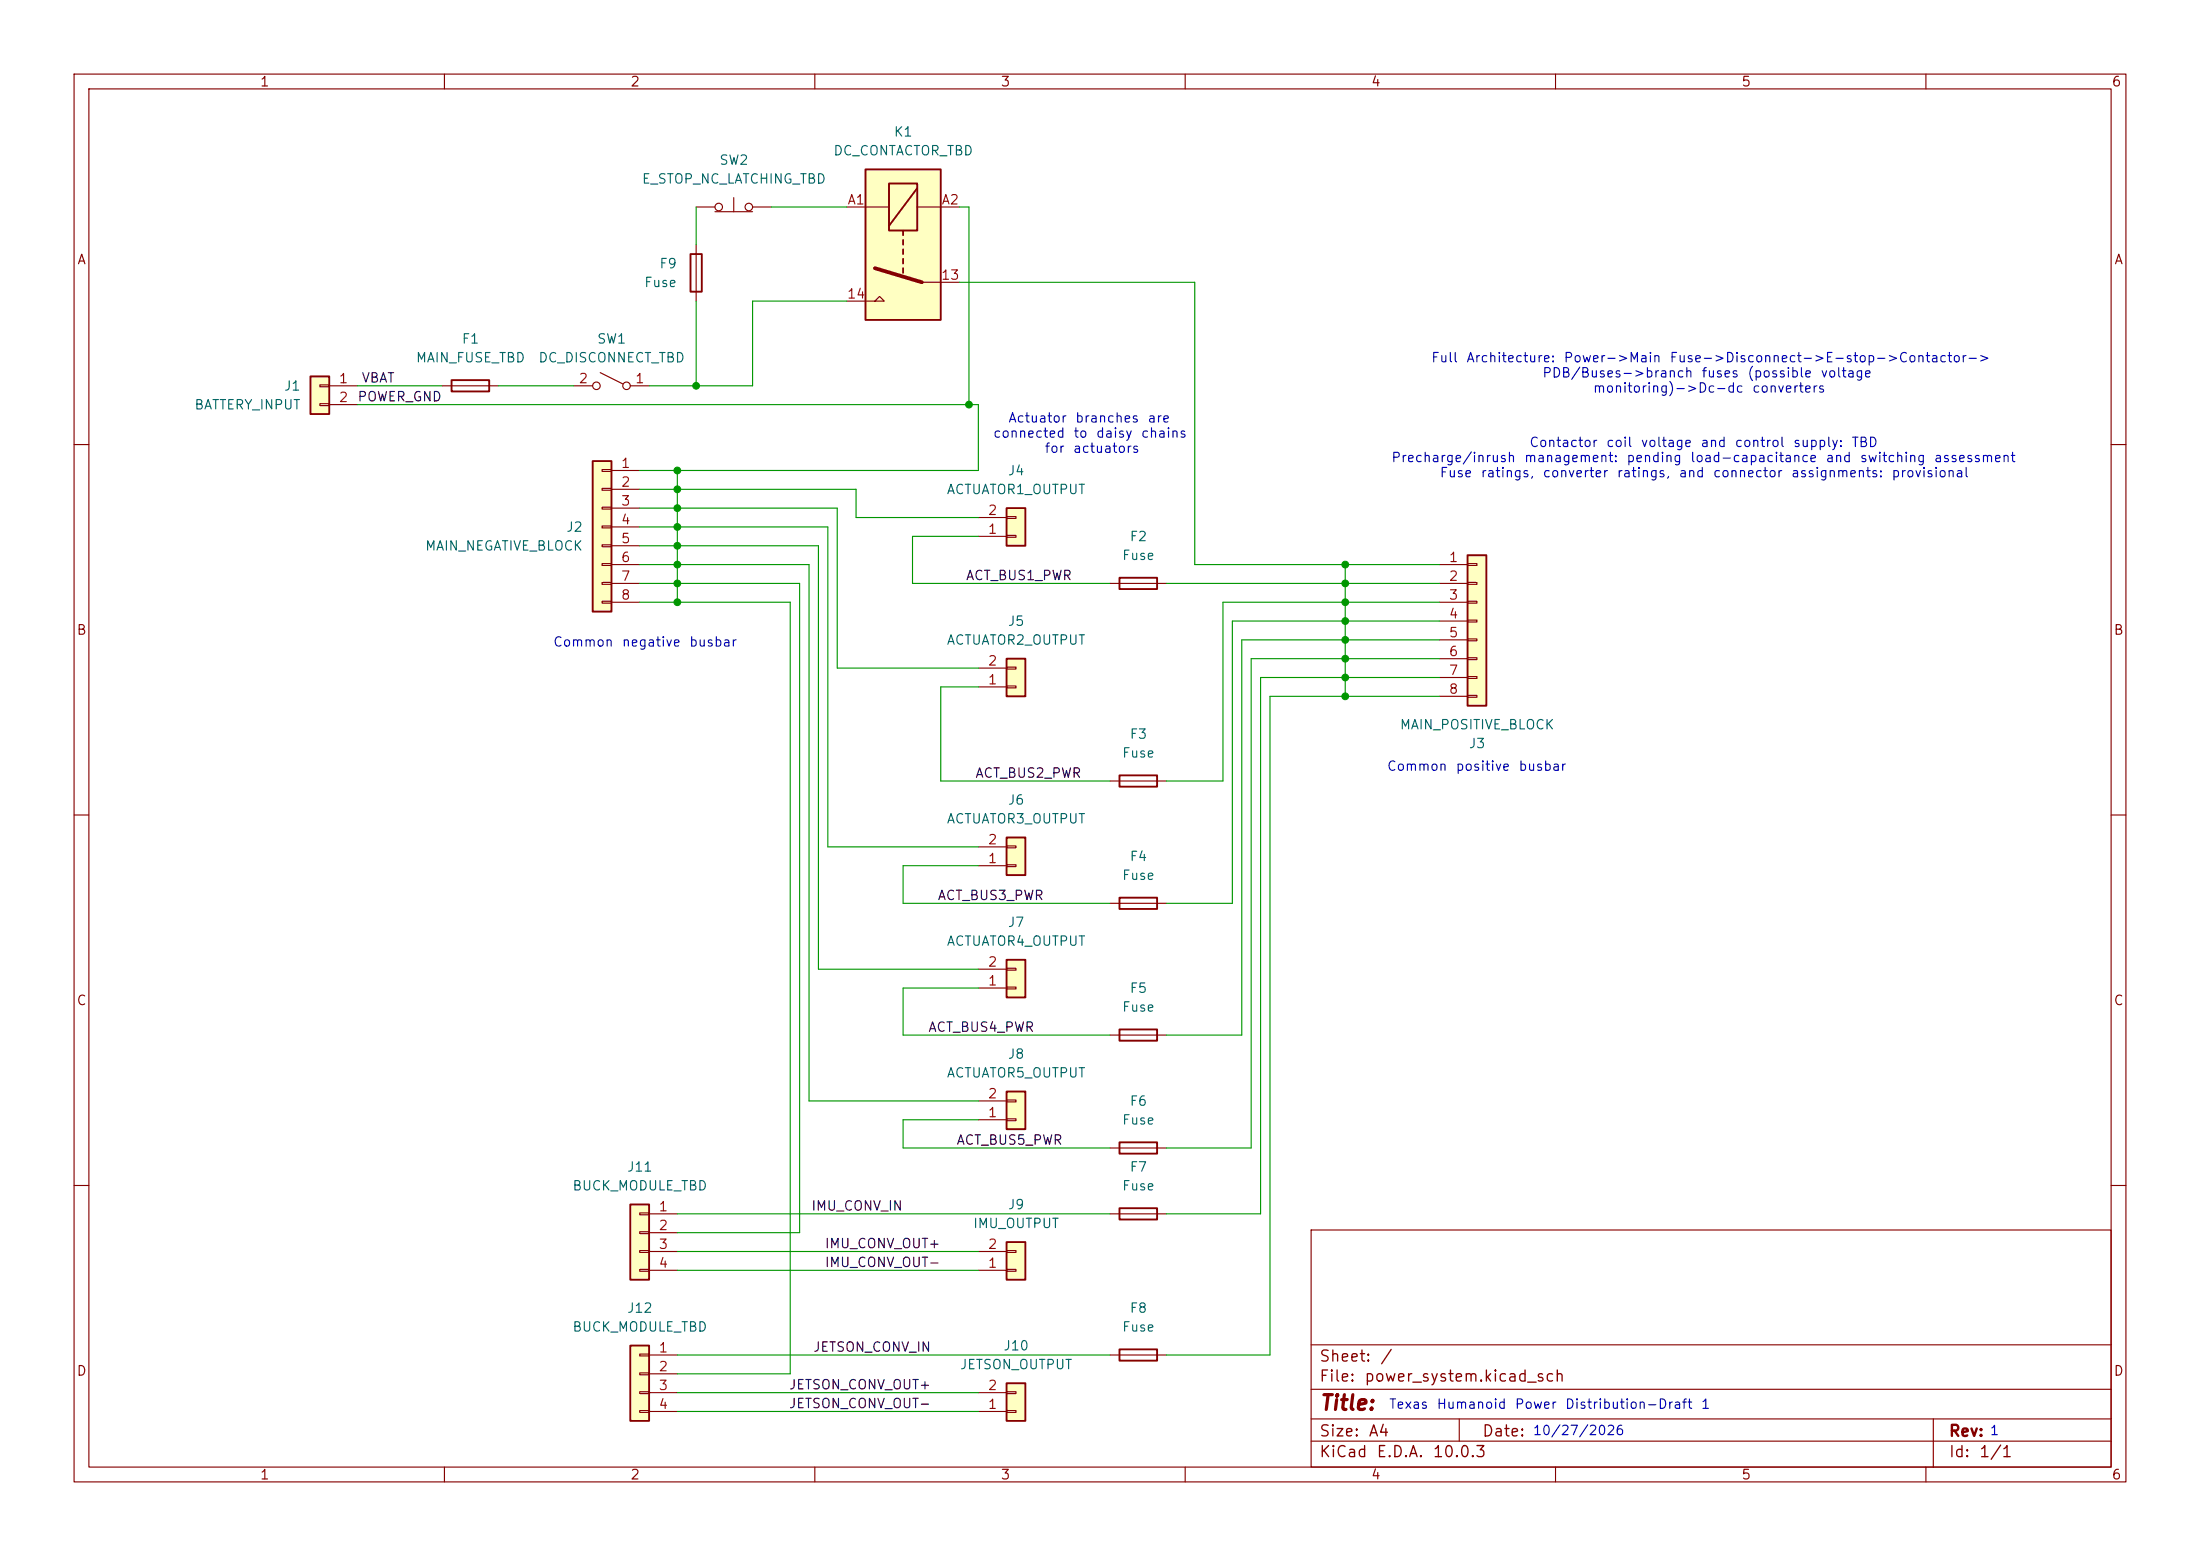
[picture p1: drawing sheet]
<svg xmlns="http://www.w3.org/2000/svg" width="297mm" height="210mm" viewBox="0 0 297 210" stroke-linecap="round" stroke-linejoin="round" font-family="sans-serif">
<g fill="none" stroke="#840000" stroke-width=".15">
<path d="M10 10h277v190h-277zM12 12h273v186h-273zM60 10v2M110 10v2M160 10v2M210 10v2M260 10v2M59.7 52.1h7.6M10 60h2M149.9 78.7h7.6M285 60h2M10 110h2"/>
<path d="M285 110h2M149.9 154.9h7.6M10 160h2M177 166h108v32h-108zM285 160h2M60 198v2M110 198v2M160 198v2M177 194.5h108M177 191.5h108M177 187.5h108M177 181.5h108"/>
<path d="M197 191.5v3M210 198v2M260 198v2M261 191.5v6.5"/>
</g>
<path d="M61 51.3h5v1.5h-5zM151.1 78h5.1v1.5h-5.1zM151.1 154.2h5.1v1.5h-5.1z" fill="none" stroke="#840000" stroke-width=".25"/>
<path d="M135.9 88.9h2.5v5.1h-2.5z" fill="#ffffc2"/>
<path d="M135.9 88.9h2.5v5.1h-2.5z" fill="none" stroke="#840000" stroke-width=".25"/>
<g fill="none" stroke="#840000" stroke-width=".15">
<path d="M77.5 52.1h2.5M81 50.3l3.1 1.5M85.1 52.1h2.5M132.1 92.7h3.8M132.1 90.2h3.8M135.9 92.6h1.3v.2h-1.3zM135.9 90h1.3v.3h-1.3z"/>
<circle cx="80.5" cy="52.1" r=".51"/>
<circle cx="84.6" cy="52.1" r=".51"/>
</g>
<path d="M198.1 74.9h2.6v20.4h-2.6z" fill="#ffffc2"/>
<path d="M198.1 74.9h2.6v20.4h-2.6z" fill="none" stroke="#840000" stroke-width=".25"/>
<g fill="none" stroke="#840000" stroke-width=".15">
<path d="M194.3 76.2h3.8M194.3 78.7h3.8M198.1 76.1h1.3v.2h-1.3zM198.1 78.6h1.3v.3h-1.3zM194.3 81.3h3.8M194.3 83.8h3.8M194.3 86.4h3.8M194.3 88.9h3.8M194.3 91.4h3.8M194.3 94h3.8M198.1 81.2h1.3v.2h-1.3zM198.1 83.7h1.3v.2h-1.3z"/>
<path d="M198.1 86.2h1.3v.3h-1.3zM198.1 88.8h1.3v.2h-1.3zM198.1 91.3h1.3v.3h-1.3zM198.1 93.9h1.3v.2h-1.3z"/>
</g>
<path d="M135.9 186.7h2.5v5.1h-2.5z" fill="#ffffc2"/>
<path d="M135.9 186.7h2.5v5.1h-2.5z" fill="none" stroke="#840000" stroke-width=".25"/>
<path d="M132.1 190.5h3.8M132.1 188h3.8M135.9 190.4h1.3v.2h-1.3zM135.9 187.8h1.3v.3h-1.3z" fill="none" stroke="#840000" stroke-width=".15"/>
<path d="M85.1 162.6h2.5v10.1h-2.5z" fill="#ffffc2"/>
<path d="M85.1 162.6h2.5v10.1h-2.5z" fill="none" stroke="#840000" stroke-width=".25"/>
<path d="M86.4 163.7h1.2v.3h-1.2zM86.4 166.2h1.2v.3h-1.2zM86.4 168.8h1.2v.2h-1.2zM86.4 171.3h1.2v.3h-1.2zM87.6 163.8h3.8M87.6 166.4h3.8M87.6 168.9h3.8M87.6 171.5h3.8" fill="none" stroke="#840000" stroke-width=".15"/>
<path d="M116.8 22.9h10.2v20.3h-10.2z" fill="#ffffc2"/>
<g fill="none" stroke="#840000" stroke-width=".15">
<path d="M94 27.9h2.5M94 33v7.6M96.5 28.6h5.1M99.1 26.7v1.9M101.6 27.9h2.5M114.3 27.9h5.7M123.8 27.9h5.7M124.5 38.1h5M114.3 40.6h5.1l-.7-.6-.6 .6M149.9 121.9h7.6"/>
<circle cx="97" cy="27.9" r=".51"/>
<circle cx="101.1" cy="27.9" r=".51"/>
</g>
<path d="M93.2 34.3h1.5v5.1h-1.5zM116.8 22.9h10.2v20.3h-10.2zM120 24.8h3.8v6.3h-3.8zM121.9 31.1v.7M121.9 32.4v.6M121.9 33.7v.6M121.9 34.9v.7M121.9 36.2v.6M123.8 25.4l-3.8 5.1M151.1 121.2h5.1v1.5h-5.1z" fill="none" stroke="#840000" stroke-width=".25"/>
<path d="M118.1 36.2l6.4 1.9" fill="none" stroke="#840000" stroke-width=".51"/>
<path d="M85.1 181.6h2.5v10.2h-2.5z" fill="#ffffc2"/>
<path d="M85.1 181.6h2.5v10.2h-2.5z" fill="none" stroke="#840000" stroke-width=".25"/>
<path d="M86.4 182.8h1.2v.2h-1.2zM86.4 185.3h1.2v.2h-1.2zM86.4 187.8h1.2v.3h-1.2zM86.4 190.4h1.2v.2h-1.2zM87.6 182.9h3.8M87.6 185.4h3.8M87.6 188h3.8M87.6 190.5h3.8" fill="none" stroke="#840000" stroke-width=".15"/>
<path d="M135.9 68.6h2.5v5.1h-2.5z" fill="#ffffc2"/>
<path d="M135.9 68.6h2.5v5.1h-2.5z" fill="none" stroke="#840000" stroke-width=".25"/>
<path d="M132.1 72.4h3.8M132.1 69.9h3.8M135.9 72.3h1.3v.2h-1.3zM135.9 69.7h1.3v.3h-1.3z" fill="none" stroke="#840000" stroke-width=".15"/>
<path d="M135.9 147.3h2.5v5.1h-2.5z" fill="#ffffc2"/>
<path d="M151.1 138.9h5.1v1.6h-5.1zM135.9 147.3h2.5v5.1h-2.5zM151.1 163.1h5.1v1.5h-5.1z" fill="none" stroke="#840000" stroke-width=".25"/>
<path d="M149.9 139.7h7.6M132.1 151.1h3.8M132.1 148.6h3.8M135.9 151h1.3v.3h-1.3zM135.9 148.5h1.3v.2h-1.3zM149.9 163.8h7.6" fill="none" stroke="#840000" stroke-width=".15"/>
<path d="M135.9 167.6h2.5v5.1h-2.5z" fill="#ffffc2"/>
<path d="M151.1 104.6h5.1v1.6h-5.1zM135.9 167.6h2.5v5.1h-2.5zM151.1 182.1h5.1v1.5h-5.1z" fill="none" stroke="#840000" stroke-width=".25"/>
<path d="M149.9 105.4h7.6M132.1 171.5h3.8M132.1 168.9h3.8M135.9 171.3h1.3v.3h-1.3zM135.9 168.8h1.3v.2h-1.3zM149.9 182.9h7.6" fill="none" stroke="#840000" stroke-width=".15"/>
<path d="M135.9 113h2.5v5.1h-2.5z" fill="#ffffc2"/>
<path d="M135.9 113h2.5v5.1h-2.5z" fill="none" stroke="#840000" stroke-width=".25"/>
<path d="M132.1 116.8h3.8M132.1 114.3h3.8M135.9 116.7h1.3v.3h-1.3zM135.9 114.2h1.3v.2h-1.3z" fill="none" stroke="#840000" stroke-width=".15"/>
<path d="M135.9 129.5h2.5v5.1h-2.5z" fill="#ffffc2"/>
<path d="M135.9 129.5h2.5v5.1h-2.5z" fill="none" stroke="#840000" stroke-width=".25"/>
<path d="M132.1 133.4h3.8M132.1 130.8h3.8M135.9 133.2h1.3v.3h-1.3zM135.9 130.7h1.3v.2h-1.3z" fill="none" stroke="#840000" stroke-width=".15"/>
<path d="M41.9 50.8h2.5v5.1h-2.5z" fill="#ffffc2"/>
<path d="M41.9 50.8h2.5v5.1h-2.5z" fill="none" stroke="#840000" stroke-width=".25"/>
<path d="M43.2 51.9h1.2v.3h-1.2zM43.2 54.5h1.2v.2h-1.2zM44.4 52.1h3.9M44.4 54.6h3.9" fill="none" stroke="#840000" stroke-width=".15"/>
<path d="M80 62.2h2.5v20.4h-2.5z" fill="#ffffc2"/>
<path d="M80 62.2h2.5v20.4h-2.5z" fill="none" stroke="#840000" stroke-width=".25"/>
<g fill="none" stroke="#840000" stroke-width=".15">
<path d="M81.3 63.4h1.2v.2h-1.2zM81.3 65.9h1.2v.3h-1.2zM81.3 68.5h1.2v.2h-1.2zM81.3 71h1.2v.2h-1.2zM81.3 73.5h1.2v.3h-1.2zM81.3 76.1h1.2v.2h-1.2zM81.3 78.6h1.2v.3h-1.2zM82.5 63.5h3.9M82.5 66h3.9M82.5 68.6h3.9M82.5 71.1h3.9M82.5 73.7h3.9"/>
<path d="M82.5 76.2h3.9M82.5 78.7h3.9M81.3 81.2h1.2v.2h-1.2zM82.5 81.3h3.9"/>
</g>
<g fill="none" stroke="#009600" stroke-width=".15">
<path d="M94 27.9v5.1M104.1 27.9h10.2M129.5 38.1h31.8v38.1h33M129.5 27.9h1.3v26.7M48.3 54.6h83.8v8.9h-45.7M48.3 52.1h11.4M67.3 52.1h10.2M94 40.6v11.5M114.3 40.6h-12.7v11.5h-14M86.4 76.2h22.8v72.4h22.9M86.4 66h29.2v3.9h16.5M86.4 68.6h26.6v21.6h19.1"/>
<path d="M86.4 71.1h25.4v43.2h20.3M86.4 73.7h24.1v57.1h21.6M86.4 78.7h21.5v87.7h-16.5M91.4 63.5v17.8M132.1 72.4h-8.9v6.3h26.7M157.5 78.7h36.8M181.6 76.2v17.8M86.4 81.3h20.3v104.1h-15.3M132.1 92.7h-5.1v12.7h22.9M194.3 86.4h-26.7v53.3h-10.1M194.3 81.3h-29.2v24.1h-7.6M194.3 83.8h-27.9v38.1h-8.9"/>
<path d="M194.3 91.4h-24.1v72.4h-12.7M194.3 94h-22.9v88.9h-13.9M194.3 88.9h-25.4v66h-11.4M132.1 116.8h-10.2v5.1h28M132.1 133.4h-10.2v6.3h28M132.1 151.1h-10.2v3.8h28M91.4 163.8h58.5M91.4 168.9h40.7M91.4 171.5h40.7M91.4 182.9h58.5M91.4 190.5h40.7M91.4 188h40.7"/>
</g>
<g fill="#009600" stroke="#009600" stroke-width=".14">
<circle cx="181.6" cy="94" r=".46"/>
<circle cx="181.6" cy="78.7" r=".46"/>
<circle cx="181.6" cy="81.3" r=".46"/>
<circle cx="181.6" cy="76.2" r=".46"/>
<circle cx="181.6" cy="83.8" r=".46"/>
<circle cx="181.6" cy="86.4" r=".46"/>
<circle cx="181.6" cy="88.9" r=".46"/>
<circle cx="181.6" cy="91.4" r=".46"/>
<circle cx="130.8" cy="54.6" r=".46"/>
<circle cx="91.4" cy="68.6" r=".46"/>
<circle cx="91.4" cy="81.3" r=".46"/>
<circle cx="91.4" cy="71.1" r=".46"/>
<circle cx="91.4" cy="73.7" r=".46"/>
<circle cx="91.4" cy="66" r=".46"/>
<circle cx="91.4" cy="63.5" r=".46"/>
<circle cx="94" cy="52.1" r=".46"/>
<circle cx="91.4" cy="76.2" r=".46"/>
<circle cx="91.4" cy="78.7" r=".46"/>
</g>
<text font-size="2" fill="#840000" x="178" y="190.8">Title:</text>
<g font-size="1.5" fill="#840000">
<text x="178" y="184.2">Sheet:</text>
<text x="186.2" y="184.2">/</text>
<text x="178" y="186.9">File:</text>
<text x="184.1" y="186.9">power_system.kicad_sch</text>
<text x="178" y="197.1">KiCad</text>
<text x="178" y="194.3">Size:</text>
<text x="184.7" y="194.3">A4</text>
<text x="185.7" y="197.1">E.D.A.</text>
<text x="193.3" y="197.1">10.0.3</text>
<text x="200" y="194.3">Date:</text>
<text x="263" y="194.3">Rev:</text>
<text x="263" y="197.1">Id:</text>
<text x="267.1" y="197.1">1/1</text>
</g>
<g font-size="1.3" fill="#840000">
<text x="35" y="12">1</text>
<text x="85" y="12">2</text>
<text x="135" y="12">3</text>
<text x="185" y="12">4</text>
<text x="235" y="12">5</text>
<text x="285" y="12">6</text>
<text x="10.3" y="36">A</text>
<text x="285.3" y="36">A</text>
<text x="10.3" y="86">B</text>
<text x="285.3" y="86">B</text>
<text x="10.3" y="136">C</text>
<text x="285.3" y="136">C</text>
<text x="10.3" y="186">D</text>
<text x="285.3" y="186">D</text>
<text x="35" y="200">1</text>
<text x="85" y="200">2</text>
<text x="135" y="200">3</text>
<text x="185" y="200">4</text>
<text x="235" y="200">5</text>
<text x="285" y="200">6</text>
</g>
<g font-size="1.3" fill="#006464">
<text x="97" y="22.6">SW2</text>
<text x="112.4" y="21.3">DC_CONTACTOR_TBD</text>
<text x="120.6" y="18.8">K1</text>
<text x="86.6" y="25.1">E_STOP_NC_LATCHING_TBD</text>
<text x="86.9" y="39.1">Fuse</text>
<text x="88.9" y="36.5">F9</text>
<text x="62.2" y="46.7">F1</text>
<text x="80.5" y="46.7">SW1</text>
<text x="38.2" y="53">J1</text>
<text x="56.1" y="49.2">MAIN_FUSE_TBD</text>
<text x="72.6" y="49.2">DC_DISCONNECT_TBD</text>
<text x="26.2" y="55.6">BATTERY_INPUT</text>
<text x="136" y="64.5">J4</text>
<text x="127.7" y="67">ACTUATOR1_OUTPUT</text>
<text x="57.3" y="74.6">MAIN_NEGATIVE_BLOCK</text>
<text x="76.3" y="72.1">J2</text>
<text x="151.4" y="75.9">Fuse</text>
<text x="152.4" y="73.4">F2</text>
<text x="127.7" y="87.3">ACTUATOR2_OUTPUT</text>
<text x="136" y="84.8">J5</text>
<text x="152.4" y="100">F3</text>
<text x="188.9" y="98.8">MAIN_POSITIVE_BLOCK</text>
<text x="198.2" y="101.3">J3</text>
<text x="151.4" y="102.6">Fuse</text>
<text x="127.7" y="111.5">ACTUATOR3_OUTPUT</text>
<text x="136" y="108.9">J6</text>
<text x="151.4" y="119.1">Fuse</text>
<text x="152.4" y="116.5">F4</text>
<text x="136" y="125.4">J7</text>
<text x="127.7" y="128">ACTUATOR4_OUTPUT</text>
<text x="151.4" y="136.9">Fuse</text>
<text x="152.4" y="134.3">F5</text>
<text x="136" y="143.2">J8</text>
<text x="127.7" y="145.8">ACTUATOR5_OUTPUT</text>
<text x="152.4" y="149.6">F6</text>
<text x="151.4" y="152.1">Fuse</text>
<text x="77.2" y="161">BUCK_MODULE_TBD</text>
<text x="84.6" y="158.5">J11</text>
<text x="151.4" y="161">Fuse</text>
<text x="152.4" y="158.5">F7</text>
<text x="131.3" y="166.1">IMU_OUTPUT</text>
<text x="136" y="163.5">J9</text>
<text x="84.6" y="177.5">J12</text>
<text x="152.4" y="177.5">F8</text>
<text x="77.2" y="180">BUCK_MODULE_TBD</text>
<text x="129.5" y="185.1">JETSON_OUTPUT</text>
<text x="135.4" y="182.6">J10</text>
<text x="151.4" y="180">Fuse</text>
</g>
<g font-size="1.3" fill="#a90000">
<text x="114.3" y="27.9">A1</text>
<text x="127" y="27.9">A2</text>
<text x="114.3" y="40.6">14</text>
<text x="127" y="38.1">13</text>
<text x="45.6" y="52">1</text>
<text x="78" y="52">2</text>
<text x="85.7" y="52">1</text>
<text x="45.6" y="54.6">2</text>
<text x="83.7" y="63.5">1</text>
<text x="83.7" y="66">2</text>
<text x="83.7" y="68.6">3</text>
<text x="83.7" y="71.1">4</text>
<text x="133.3" y="69.8">2</text>
<text x="83.7" y="73.6">5</text>
<text x="83.7" y="76.2">6</text>
<text x="133.3" y="72.4">1</text>
<text x="195.5" y="76.2">1</text>
<text x="83.7" y="78.7">7</text>
<text x="83.7" y="81.3">8</text>
<text x="195.5" y="78.7">2</text>
<text x="195.5" y="81.3">3</text>
<text x="195.5" y="83.8">4</text>
<text x="195.5" y="86.3">5</text>
<text x="195.5" y="88.9">6</text>
<text x="133.3" y="92.7">1</text>
<text x="133.3" y="90.1">2</text>
<text x="195.5" y="91.4">7</text>
<text x="195.5" y="94">8</text>
<text x="133.3" y="116.8">1</text>
<text x="133.3" y="114.3">2</text>
<text x="133.3" y="130.8">2</text>
<text x="133.3" y="133.3">1</text>
<text x="133.3" y="148.6">2</text>
<text x="133.3" y="151.1">1</text>
<text x="88.8" y="163.8">1</text>
<text x="88.8" y="166.3">2</text>
<text x="88.8" y="168.9">3</text>
<text x="88.8" y="171.4">4</text>
<text x="133.3" y="171.4">1</text>
<text x="133.3" y="168.9">2</text>
<text x="88.8" y="182.9">1</text>
<text x="88.8" y="185.4">2</text>
<text x="88.8" y="187.9">3</text>
<text x="88.8" y="190.5">4</text>
<text x="133.3" y="190.5">1</text>
<text x="133.3" y="187.9">2</text>
</g>
<g font-size="1.3" fill="#0f0f0f">
<text x="48.7" y="51.9">VBAT</text>
<text x="48.2" y="54.5">POWER_GND</text>
<text x="130.3" y="78.6">ACT_BUS1_PWR</text>
<text x="131.6" y="105.3">ACT_BUS2_PWR</text>
<text x="126.5" y="121.8">ACT_BUS3_PWR</text>
<text x="125.2" y="139.6">ACT_BUS4_PWR</text>
<text x="129" y="154.8">ACT_BUS5_PWR</text>
<text x="109.4" y="163.7">IMU_CONV_IN</text>
<text x="111.3" y="171.3">IMU_CONV_OUT-</text>
<text x="111.3" y="168.8">IMU_CONV_OUT+</text>
<text x="109.7" y="182.8">JETSON_CONV_IN</text>
<text x="106.4" y="187.8">JETSON_CONV_OUT+</text>
<text x="106.4" y="190.4">JETSON_CONV_OUT-</text>
</g>
<g font-size="1.3" fill="#0000c2">
<text x="193.1" y="49.2">Full</text>
<text x="197.9" y="49.2">Architecture:</text>
<text x="208.1" y="51.3">PDB/Buses-&gt;branch</text>
<text x="211" y="49.2">Power-&gt;Main</text>
<text x="215" y="53.3">monitoring)-&gt;Dc-dc</text>
<text x="225.3" y="49.2">Fuse-&gt;Disconnect-&gt;E-stop-&gt;Contactor-&gt;</text>
<text x="229.6" y="51.3">fuses</text>
<text x="235.8" y="51.3">(possible</text>
<text x="236.4" y="53.3">converters</text>
<text x="245.7" y="51.3">voltage</text>
<text x="134" y="59.4">connected</text>
<text x="136" y="57.4">Actuator</text>
<text x="144.8" y="59.4">to</text>
<text x="145.1" y="57.4">branches</text>
<text x="147.9" y="59.4">daisy</text>
<text x="153.9" y="59.4">chains</text>
<text x="154.8" y="57.4">are</text>
<text x="140.9" y="61.4">for</text>
<text x="144.8" y="61.4">actuators</text>
<text x="187.7" y="62.7">Precharge/inrush</text>
<text x="194.3" y="64.7">Fuse</text>
<text x="199.8" y="64.7">ratings,</text>
<text x="205.7" y="62.7">management:</text>
<text x="206.4" y="60.7">Contactor</text>
<text x="208.2" y="64.7">converter</text>
<text x="216.7" y="60.7">coil</text>
<text x="218.2" y="64.7">ratings,</text>
<text x="219.5" y="62.7">pending</text>
<text x="221.4" y="60.7">voltage</text>
<text x="226.5" y="64.7">and</text>
<text x="228.1" y="62.7">load-capacitance</text>
<text x="229.5" y="60.7">and</text>
<text x="231.2" y="64.7">connector</text>
<text x="234.1" y="60.7">control</text>
<text x="241.7" y="64.7">assignments:</text>
<text x="242" y="60.7">supply:</text>
<text x="246.4" y="62.7">and</text>
<text x="249.9" y="60.7">TBD</text>
<text x="251" y="62.7">switching</text>
<text x="255.3" y="64.7">provisional</text>
<text x="261" y="62.7">assessment</text>
<text x="74.6" y="87.6">Common</text>
<text x="83.9" y="87.6">negative</text>
<text x="92.9" y="87.6">busbar</text>
<text x="187.2" y="104.4">Common</text>
<text x="196.4" y="104.4">positive</text>
<text x="204.9" y="104.4">busbar</text>
<text x="187.4" y="190.5">Texas</text>
<text x="193.9" y="190.5">Humanoid</text>
<text x="204.4" y="190.5">Power</text>
<text x="211.2" y="190.5">Distribution-Draft</text>
<text x="229.5" y="190.5">1</text>
<text x="206.8" y="194">10/27/2026</text>
<text x="268.5" y="194">1</text>
</g>
</svg>
